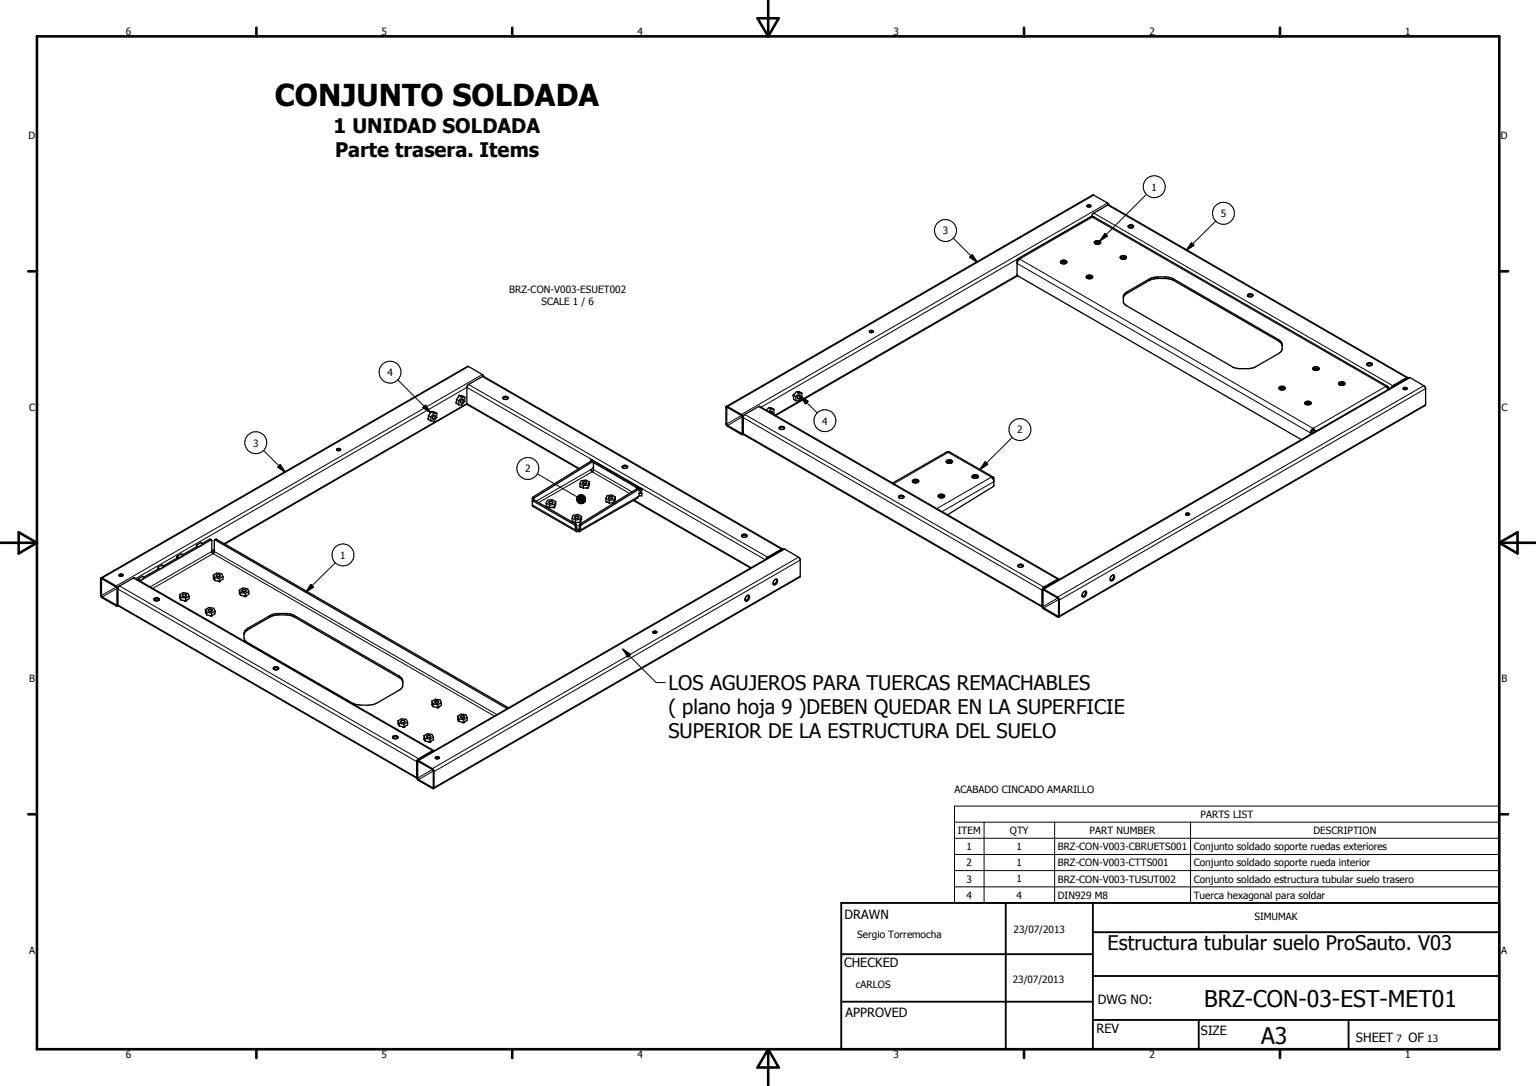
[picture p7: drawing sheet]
<svg xmlns="http://www.w3.org/2000/svg" width="420mm" height="297mm" viewBox="0 0 420 297" stroke-linecap="round" stroke-linejoin="round" font-family="sans-serif">
<g fill="none" stroke="#000" stroke-width=".35">
<path d="M297.4 56.4l.4-.1 .6 .1M297.4 56.2a.5 .5 0 0 1 .6-.2 .5 .5 0 0 1 .3 .5l-.7 .1-.2-.1zM298.7 59.4l.4-1.1 4.2-2.3 81.8 47.3M303.4 56.1l-.4-.6-4.1-2.2-100.2 57.9M278.2 72.1l.3-.8 .4-.4-.1-.1-.4 .1-.2 .3v3.9l.3 .4 77.5 44.8M278.4 75.4l-66.2 38.3M278.4 70.8l19.9-11.4h1l80.2 46.3M290.1 71.9a1.23 1.23 0 0 1 1.6 0M290.2 71.4a.95 .95 0 0 1 1.6 .4 .95 .95 0 0 1-.9 .4 .95 .95 0 0 1-.8-.7zM290.4 72.1a.63 .63 0 0 1 1.1 0M297.2 75.9a1.22 1.22 0 0 1 1.6 0M297.3 75.5a.93 .93 0 0 1 .9-.3 .93 .93 0 0 1 .7 .7 .95 .95 0 0 1-1 .4 .95 .95 0 0 1-.7-.7z"/>
<path d="M297.5 76.1a.69 .69 0 0 1 1.1 0M299.4 66.5a1.11 1.11 0 0 1 1.6 0M299.5 66.1a.96 .96 0 0 1 1.6 .4 .98 .98 0 0 1-1.7-.3zM299.7 66.7a.63 .63 0 0 1 1.1 0M306.5 70.6a1.17 1.17 0 0 1 1.5 0M306.5 70.7l.5 .2 .9-.1M306.5 70.7a.57 .57 0 0 1 .1-.7 .57 .57 0 0 1 .7-.1l.7 .2v.6M306.7 70.8a.66 .66 0 0 1 1.1 0M308 70.7l-.1 .1M308.6 62.1a.88 .88 0 0 1 1.4 0M310 62.1l.1-.1a.81 .81 0 0 0-.8-.5 .81 .81 0 0 0-.7 .5v.1M310 62.1l-.3 .3h-.6l-.5-.3"/>
<path d="M237.8 90.8l.5-.2 .5 .2M237.9 90.8v-.2l.4-.3 .5 .2v.3M237.9 90.8h.9M307.3 81.4l.7-1 6.7-3.8a10.5 10.5 0 0 1 4.9-.4l1.4 .5 28.7 16.6 .8 .6 .2 .8M307.7 80.3l6.7-4a9.6 9.6 0 0 1 5.5-.4l1.1 .4 29.3 17 .4 .9v1.4l-.4 .7-7 4.2-.8 .2a9.4 9.4 0 0 1-4.5 0l-.7-.2-29-16.8-.6-.4-.4-.7v-1.7zM341.2 80.7a.82 .82 0 0 1 1.5 .2l-.4 .3h-.6l-.4-.3zM341.3 80.9l.4-.3h.6l.4 .3M373.9 99.8l.4-.3h.6l.4 .3M374 99.4a.85 .85 0 0 1 1.4 .3 .86 .86 0 0 1-1.5-.1zM117.2 113.7l-.1 1 .7 .4M117.2 113.7l.6 .3M117.8 114v1.1"/>
<path d="M117.9 112.6l-.7 1.1M117.9 112.6l1 .1 .6 .4M117.9 112.6l.8 .4M118.4 113.9l.5-.3a.58 .58 0 0 1 0 .7 .58 .58 0 0 1-.6 .3zM118.7 113l.8 .1M118.7 113l-.9 1M119.5 113.1v1.1l-.8 1-.9-.1M124.9 109.3l-.2 1 .8 .4M124.9 109.3l.6 .3M125.5 109.6v1.1M125.5 108.1l-.6 1.2M125.5 108.1l1 .2 .7 .4"/>
<path d="M125.5 108.1l.8 .5M126.2 109.3l.4-.1a.51 .51 0 0 1 0 .7 .51 .51 0 0 1-.7 .1zM126.3 108.6l.9 .1M126.3 108.6l-.8 1M127.2 108.7v1.1l-.9 1-.8-.1M127.7 110.5l-66.2 38.3M127.7 110.5v-4.7l.2-.4 4.1-2.5 .3 .1 81.8 47.2M127.7 110.5l30.6 17.7M132.4 103l-.5-.6-3.7-2.2h-.4l-100.2 57.9M137.6 109l.4-.3h.6l.4 .3M139 108.9a.92 .92 0 0 1-1.4 .1M139 108.9a.75 .75 0 0 0-.7-.5 .75 .75 0 0 0-.7 .6"/>
<path d="M198.7 111.2l-.1 4.8 .2 .5 4.3 2.4M198.7 111.2l4.1 2.2 .5 .6M198.8 111.5h.2l4 2.3v4.8l-4.1-2.4zM203.3 118.7l-.2 .2M203.3 114v4.7M203.3 118.7l81.8 47.3M203.3 114l.4-.6 4.1-2.2 81.8 47.2M210.2 111.5l-.5 .7M210.2 111.5l.7 .4M210.6 112.8l.6-.2v.5M210.7 111.5l.1 .1M210.7 111.5l.2 .1-.7-.1"/>
<path d="M210.7 111.5l1 .5M210.9 111.9l.8 .1M210.9 111.9l-.6 .7M211.7 112v1.1l-.2 .2M213.2 116.9a.75 .75 0 0 1 .8-.3 .75 .75 0 0 1 .6 .6 .88 .88 0 0 1-1.5-.2zM213.2 117.2a.96 .96 0 0 1 1.4 0M216.9 108.1l.2 1.1 .6 .4M216.9 108.1l.8 .4M217.7 108.5v1.1M217.9 107.1l.6 .1-.1-.1M217.9 107.1l-1 1M217.9 107.1l.6 .4"/>
<path d="M218.4 107.1v.1M218.4 107.1l1 .5M218.4 108.2h.5v.4l-.5 .5a.47 .47 0 0 1-.3-.5 .47 .47 0 0 1 .3-.4zM218.5 107.5l.9 .1M218.5 107.5l-.8 1M219.4 107.6v1l-.9 1.1-.8-.1M349.8 106a.98 .98 0 0 1 1-.4 .98 .98 0 0 1 .8 .7 .98 .98 0 0 1-1 .4 .98 .98 0 0 1-.8-.7zM349.9 106.3a1.18 1.18 0 0 1 1.6 0M350.2 106.6v-.1a.68 .68 0 0 1 1 .1M356.9 110.4l.8-.2 .9 .2M357 110l.5-.2a.9 .9 0 0 1 1.1 .4 .89 .89 0 0 1-.9 .6 .89 .89 0 0 1-.8-.7zM357.3 110.5l-.1 .2"/>
<path d="M357.3 110.5h.1M357.3 110.5l.7-.1 .3 .3M359.1 101a1.22 1.22 0 0 1 1.7 0M359.2 117.6l-.3 .3-.1 .7M359.2 117.2l-.5 .4-.2 1.2M359.2 117.2v.4M359.2 117.6l.4 .6M359.2 117.2l.6 .8M359.3 100.5a.91 .91 0 0 1 1.5 .5 .98 .98 0 0 1-1.7-.3zM359.4 101.2a.63 .63 0 0 1 1.1 0M366.2 105.1a1.23 1.23 0 0 1 1.6 0M366.3 104.6a.89 .89 0 0 1 .9-.3 .89 .89 0 0 1 .7 .7 .95 .95 0 0 1-1 .4 .95 .95 0 0 1-.7-.6z"/>
<path d="M366.5 105.3a.66 .66 0 0 1 1.1 0M379.5 105.7l.3 .3v.5M379.5 105.7h-.5l.7 .9M383.8 106.4l.6 .2 .4-.2M383.8 106.4l.2-.4h.6l.2 .1v.3M383.9 106.4l.3-.2 .6 .2M384.8 103.5h.1M384.8 103.5l-3.9 2.4M385.2 103.4l-.4-.1-3.8 2.2-.4 .5M92.1 123.1l.3-.2 .7 .2M92.1 123.1l.4 .2 .6-.2M92.1 122.9v.2"/>
<path d="M92.1 122.8v.1M92.1 122.8l.9-.1 .1 .4M145.7 137l.5-.2 11.3 6.5 .3 .5v1l.3 .1M145.7 137h-.1M145.7 136.9l11.6 6.7 .1 1.5 .2 .3 .5-.1M145.7 136.9v.1M149.4 137.6v.9l1 .4M149.4 137.6l1 .6M150.1 137.3l.4-.2 .7 .1a.51 .51 0 0 1-.5 .5 .51 .51 0 0 1-.6-.4zM150.4 138.2v.7M151.7 138l-1.3 .2M151.7 138.9h-.4v-.2l-.9 .2"/>
<path d="M151.7 138v.9M152 137.2v.7l-.3 1M152 137.2l-1-.5-1.2 .1-.4 .8M152 137.2l-.3 .8M158.7 132.2v.9l.9 .5M158.7 132.2l.9 .6M159.5 131.9l.6-.2 .4 .3v.2l-.4 .2-.6-.1zM159.6 132.8v.8M160.9 133.5l-1.3 .1M160.9 132.6v.9M160.9 132.6l-1.3 .2M161.2 131.9v.7l-.3 .9"/>
<path d="M161.2 131.9l-.9-.6-1.3 .2-.3 .7M161.2 131.9l-.3 .7M161.6 125.7l.4 .2-.4 .3zM162 125.9v.2M162.3 126.2v2.4l-.3 .4-.4-.6 .7-.5M162.3 126.2l-16.2 10-.1 .6M162.3 126.2l-.6-.1-16.1 10.1 .1 2.3 11.9 6.8M162.4 126.7l.4-.3 11.4 6.6 .3 .6M162.4 126.7l11.6 6.6 .1 .5M162.4 126.7h-.1M165.7 136.3v.9l1 .4M165.7 136.3l1 .6"/>
<path d="M166.5 136l.5-.2 .6 .3-.1 .3h-.7l-.4-.2zM166.7 136.9v.7M168 137.6h-.4v-.1l-.9 .1M168 136.7v.9M168 136.7l-1.3 .2M168.3 135.9v.8l-.3 .9M168.3 135.9l-.9-.5-1.3 .2-.4 .7M168.3 135.9l-.3 .8M170.2 127.8a1.02 1.02 0 0 1 1.5 0M170.2 127.6a.97 .97 0 0 1 1.5 0 .78 .78 0 0 1-.8 .5 .78 .78 0 0 1-.7-.5zM173.3 136.9l32 18.5M174.8 135.6l-.5 .7-15.7 9"/>
<path d="M174.8 135h.7M174.8 135v.6M175 133.7l-16 9.9-.2 .3-.1 1.3-.2 .2-.4-.1M175 133.6l-.4-.1-15.9 9.8-.3 .3v1.2l-.3 .1M175.2 134.3v.4M175.2 134.7l.3 .3M175.2 134.7l-.4 .3M175.5 135v.6h-.7M175.5 133.7v.6h-.7v-.5M175.5 133.7l-.7 .1M175.5 133.7l-.3-.2-.4 .3M245.8 135.8a.78 .78 0 0 1 .8-.4 .78 .78 0 0 1 .6 .7 .9 .9 0 0 1-1.4-.2z"/>
<path d="M245.8 136l.4-.2h.6l.4 .2M249.6 131.4a.97 .97 0 0 1 1.7 .3 .97 .97 0 0 1-1.7-.3zM249.6 131.8a1.11 1.11 0 0 1 1.6 0M249.9 132a.63 .63 0 0 1 1.1 0M256.7 135.9a1.22 1.22 0 0 1 1.6 0M256.9 135.3a.93 .93 0 0 1 1.4 .5 .95 .95 0 0 1-.9 .4 .95 .95 0 0 1-.7-.6zM257 136.1a.67 .67 0 0 1 1.1 0M258.9 126.4a1.23 1.23 0 0 1 1.6 0M258.9 126a1.01 1.01 0 0 1 1.7 .4 .9 .9 0 0 1-1 .5 .9 .9 0 0 1-.7-.8zM259.2 126.7a.63 .63 0 0 1 1.1 0M266 130.6a1.06 1.06 0 0 1 1.5 0M266 130.1a.96 .96 0 0 1 1.6 .4 .94 .94 0 0 1-.9 .4 .94 .94 0 0 1-.8-.7z"/>
<path d="M266.2 130.7a.63 .63 0 0 1 1.1 0M271.6 130.5l-11.9-6.9h-.7l-14.8 8.5M271.9 131.6l-.7-1.1 .4-.1 .3 .4v2l-.3 .3-12.4 7.7M27.6 158.1l.3-.1 4.1 2.5 .2 .5v4.7h-.4l-4.2-2.5zM27.8 158.4h.2l3.9 2.3v4.8l-3.9-2.2-.2-.3zM32.6 157.5l.4-.2 .6 .2M32.6 157.2l.4-.2 .6 .1a.49 .49 0 0 1-.5 .6 .49 .49 0 0 1-.5-.5zM37.9 158.2v.5M37.9 158.2l1.2-.6 .3 .6-1.2 .6M37.9 158.2l.3 .6M37.9 158.7l.3 .1M43.2 155.2l1.2-.7 .3 .6-1.2 .7"/>
<path d="M43.2 155.2l.3 .6M43.2 155.2v.4l.3 .2M43.3 155.6l-4 2.3M48.5 152.1l1.2-.6 .3 .5-1.2 .7M48.5 152.1l.3 .6M48.5 152.1v.4l.3 .2M48.5 152.6l-3.9 2.3M53.8 149.1l1.2-.7 .3 .6-1.2 .6M53.8 149.1l.3 .5M53.8 149.1v.4l.3 .1M53.9 149.5l-4 2.3M57.9 147.7v3.3l.4 .4 .3-.4 .1-3.3"/>
<path d="M57.9 147.7l-19.6 11.2M57.9 147.7l-.5-.3-2.2 1.3M58.4 157.3v.9l.3 .6M58.4 157.3l.9-.6 1.4 .2 .3 .8M58.4 157.3l.3 .7M58.6 150.4l-.7 .4M58.7 147.7l.5-.2 79.9 46.1M58.7 147.7l80 46.1M58.7 158.8l1.3 .3M58.7 158v.8M58.7 158l1.3 .2M59.2 157.4a.55 .55 0 0 1 .6-.2 .55 .55 0 0 1 .4 .4l-.8 .2z"/>
<path d="M60 158.2v.9M61 157.7v.7l-1 .7M61 157.7l-1 .5M156.5 141.7v.9l.9 .4M156.5 141.7l.9 .5M157.3 141.3l.5-.2 .5 .4-.2 .3h-.6l-.3-.3zM157.4 142.2v.8M158.1 144.9v.4M158.7 142.9l-1.3 .1M158.7 142v.9M158.7 142l-1.3 .2M159.1 141.3v.7l-.4 .9"/>
<path d="M159.1 141.3l-1-.6-1.3 .2-.3 .8M159.1 141.3l-.4 .7M202.8 146.4a.86 .86 0 0 1 1.5 .2 .83 .83 0 0 1-.8 .4 .83 .83 0 0 1-.7-.6zM202.9 146.7a.96 .96 0 0 1 1.4 0M211.7 158.7l.8-.3a.95 .95 0 0 1 0 1.1 .95 .95 0 0 1-1 .4l-.1-.3zM212.4 158.4a1.1 1.1 0 0 1-.9 1.5M213.9 150.5l-4.1 2.3M214.1 150.2l.1 .1M214.1 150.2h-.4l-3.7 2.2-.5 .6M278.5 154.6a.98 .98 0 0 1 1.4 .1 .76 .76 0 0 1-.7 .5 .76 .76 0 0 1-.7-.6zM278.5 154.9l.3-.3h.7l.4 .3M289.5 158.7l-4.1 2.3"/>
<path d="M289.6 158.4h-.3l-3.8 2.2-.4 .7M289.6 158.4l.1 .1M304.6 157.3a1.13 1.13 0 0 1-.9 1.4M304.6 157.3a.92 .92 0 0 1 .2 1 .92 .92 0 0 1-1 .5l-.1-.1M304.6 157.3a1.13 1.13 0 0 0-.9 1.4M324.3 140.5l.6-.2 .5 .4-.7 .2-.4-.1zM324.3 140.8l.5-.2 .5 .2M32.2 161.1l.5-.8 3.9-2.3 .2 .1 81.8 47.2M32.2 165.4v.2M32.2 165.6l81.9 47.3M32.3 165.7h-.2M42.1 164.1a1.01 1.01 0 0 1 1.4 0"/>
<path d="M42.2 163.7a.92 .92 0 0 1 1.4 .3 .82 .82 0 0 1-.8 .4 .82 .82 0 0 1-.7-.5zM49.1 162.6l.1 1.1M49.1 162.6l1-.5 1.3 .2 .3 .7M49.1 162.6l.4 .8M49.2 163.7l.3 .4M49.3 163.6l-.1 .1M49.5 164.1l1.3 .4M49.5 163.4v.7M49.5 163.4l1.3 .2M49.9 162.7a.61 .61 0 0 1 .6-.2 .61 .61 0 0 1 .5 .5 .63 .63 0 0 1-1.1-.3zM50.8 163.6v.9M51.7 163v.7l-.9 .8"/>
<path d="M51.7 163l-.9 .6M56.2 166.7l.1 1.1M56.2 166.7l1-.5 1.3 .2 .3 .7M56.2 166.7l.3 .8M56.3 167.8v-.2l.2 .6M56.3 167.7v.1M56.5 168.2l1.4 .3M56.5 167.5v.7M56.5 167.5l1.4 .2M57 166.8a.67 .67 0 0 1 1.1 .2l-.5 .3-.6-.3zM57.9 167.7v.8M58.8 167.1v.8l-.9 .6"/>
<path d="M58.8 167.1l-.9 .6M65.5 161.4v.9l.3 .6M65.5 161.4l.9-.6 1.3 .2 .4 .8M65.5 161.4l.3 .7M65.8 162.9l1.3 .3M65.8 162.1v.8M65.8 162.1l1.3 .2M66.3 161.4l.5-.2 .5 .2a.51 .51 0 0 1-.5 .5 .51 .51 0 0 1-.6-.4zM66.7 173.7l.3-.8 .7-.6 6.8-3.9 1.7-.2h2l1.6 .2 29.4 16.9 .6 .4 .4 1M67 172.5l.7-.6 6.8-3.8 1.3-.3h2.8l1.6 .4 29 16.7 .6 .4 .3 .8v1.8l-.6 .7-7.1 4-1.7 .3-3.6-.3-29.4-16.8-.7-.7-.2-.5-.1-1.3zM67.1 162.3v.9M68.1 161.8v.7l-1 .7"/>
<path d="M68.1 161.8l-1 .5M178.6 173l.4-.2 .6 .2M178.6 172.8l.8-.2 .3 .2v.2a.59 .59 0 0 1-.6 .3 .59 .59 0 0 1-.5-.5zM204.7 162.8a1.07 1.07 0 0 1-.8 1.5M204.7 162.8a1.19 1.19 0 0 0-.8 1.5M204.7 162.8a.86 .86 0 0 1 .1 1.1 .86 .86 0 0 1-.9 .4M285.1 161.3l.1 4.9 4.1 2.6h.3M285.2 161.1l100.1-57.8h.4l4.1 2.5 .2 .5-.1 4.6-100.3 57.9M285.2 161.1l-.1 .2M285.2 161.1h.2l4.2 2.6v5.1M285.3 161.5l.2-.1 4 2.3v4.8l-4.1-2.3zM296.9 161.7a1.11 1.11 0 0 1-.8 1.5"/>
<path d="M296.9 161.7a.9 .9 0 0 1 .1 1.1 .9 .9 0 0 1-.9 .4M296.9 161.7a1.15 1.15 0 0 0-.8 1.5M74.7 182.9a1 1 0 0 1 1.5 0M74.9 182.5a.76 .76 0 0 1 1.3 .4 .87 .87 0 0 1-1.5-.1zM108.9 197.1v.9l.4 .6M108.9 197.1l.9-.5 1.4 .2 .3 .7M108.9 197.1l.4 .8M109.3 198.6l1.2 .4M109.3 197.9v.7M109.3 197.9l1.2 .2M109.8 197.1h.8a.49 .49 0 0 1-.4 .6 .49 .49 0 0 1-.5-.5zM110.5 198.1v.9"/>
<path d="M111.5 197.5v.8l-1 .7M111.5 197.5l-1 .6M118.1 191.8l.1 1.1M118.1 191.8l1-.5 1.3 .1 .3 .8M118.1 191.8l.4 .7M118.2 192.9v-.2l.3 .6M118.3 192.8l-.1 .1M118.5 193.3l1.3 .3M118.5 192.5v.8M118.5 192.5l1.3 .2M119 191.8h.9a.51 .51 0 0 1-.4 .5 .51 .51 0 0 1-.6-.4zM119.8 192.7v.9"/>
<path d="M120.7 192.2v.7l-.9 .7M120.7 192.2l-.9 .5M125.2 195.9l.1 1M125.2 195.9l.9-.6 1.4 .2 .3 .8M125.2 195.9l.3 .7M125.3 196.9l.2 .5M125.3 196.9h.1M125.5 197.4l1.4 .3M125.5 196.6v.8M125.5 196.6l1.4 .2M126 196a.65 .65 0 0 1 1.1 .1 .61 .61 0 0 1-.6 .3 .61 .61 0 0 1-.5-.4zM126.9 196.8v.9"/>
<path d="M127.8 196.3v.7l-.9 .7M127.8 196.3l-.9 .5M107.4 201.8a.93 .93 0 0 1 1.4 0M107.6 201.3a.84 .84 0 0 1 1.3 .5l-.5 .3h-.5l-.5-.3zM114 208.3v4.3l.2 .5 4.4 2.6M114 208.2v.1M114.1 208.1l.4-.1 4.1 2.6v5.1M114.2 208l100.1-57.8 4.5 2.5v5.2l-100.2 57.8M114.2 208.4l.3-.1 3.9 2.4v4.7l-4-2.3zM114.3 208.3h.1M116 201.2v1.1M116 201.2l.9-.5 1.3 .2 .4 .7"/>
<path d="M116 201.2l.3 .8M116 202.3v-.2l.3 .6M116.1 202.2l-.1 .1M116.3 202.7l1.3 .4M116.3 202v.7M116.3 202l1.3 .2M116.8 201.2l.7-.1 .3 .2a.49 .49 0 0 1-.5 .4 .49 .49 0 0 1-.5-.5zM117.6 202.2v.9M118.4 205.6l-4 2.3M118.6 201.6v.8l-.8 .3-.2 .4M118.6 201.6l-1 .6M118.6 205.3l-4.2 2.3-.4 .7"/>
<path d="M118.6 205.3l.1 .1M119.1 207.4l.4-.2 .6 .2M119.1 207.1l.4-.2 .7 .4a.65 .65 0 0 1-1.1 0z"/>
</g>
<g fill="none" stroke="#000" stroke-width=".27">
<path d="M299.1 59.3l-.4-.2-90.5 52.3M299.2 58.3l81.8 47.2M299.2 53.4l-100.2 57.8M303 56.1l81.8 47.2M303 55.5l-100.2 57.9M313.6 53.2l-12.8 12.8M260.8 65.2l6.6 6.6M265.9 69.6l1.5 2.2-2.2-1.4zM278.2 72.1l80.3 46.3 .3-.2M278.2 71.2l.2 .2M278.3 75.2l-66.3 38.3M278.9 70.9l19.9-11.5 80.2 46.3-19.8 11.5z"/>
<path d="M302.2 63.8l.7 .8-2.1 1.4zM308.3 79.8v.5M314.4 76.3v.4M316.7 75.7v.5M318.7 75.7v.5M321 76.3v.4M325.9 66.4l.7 .7-2.1 1.4zM332.6 60.5l-8.1 8M349.7 92.9v.4M108.8 103.9l9 9M115.7 111.5l.7-.7 1.4 2.1zM116.4 110.8l1.4 2.1-2.1-1.4z"/>
<path d="M128.2 100.2l-100.2 57.9M128.2 105.2l81.8 47.2M131.9 102.4l-100.1 57.9M131.9 103l81.8 47.2M199 111.5l-.2 .1M202.8 113.7l-4 2.3M203 114l-4 2.4M203 118.4l-.2 .1M203.3 118.5l81.8 47.3M203.3 114.2l81.8 47.2M203.7 113.4l81.8 47.2M207.5 111.2l81.8 47.2"/>
<path d="M218.9 108.4l2.2 1.4-.8 .7zM218.9 108.4l4.7 4.5M276.9 119.6l-8.8 8.8M379.7 105.8l.6 .4M379.8 106.1l-.3 .2M381 105.7v.1M384.8 103.6h.1M385.7 103.3l-100.2 57.9M389.5 105.5l-100.2 57.8M390 110.7l-100.2 57.8M390 106.3l-100.2 57.8M72.1 123.2l6 6"/>
<path d="M76.7 127l1.4 2.2-2.1-1.4zM145.6 136.3l.4 .2M145.8 135.9l.4 .2M146.2 136.8l-.4 .2M147 129.6l10.9 6.3M157.7 136.6l2.4 .6-2.3-.4zM157.8 136.3l2.3 .9-2.4-.6zM157.8 136.8l2.3 .4-2.3-.1zM157.8 136l2.3 1.2-2.3-.9zM157.8 137.1l2.3 .1-2.1 .1zM157.8 137.2h2.3M157.9 135.8l.2-.2 2 1.6z"/>
<path d="M157.9 135.8l2.2 1.4-2.3-1.2zM158 137.3l2.1-.1-1.9 .3zM158.1 135.6l.3-.2 1.7 1.8zM158.2 137.5l1.9-.3-1.7 .5zM158.4 135.4l.2-.1 1.5 1.9zM158.4 137.7l1.7-.5-1.4 .6zM158.4 128.1l-30.7-17.7-66.4 38.3M158.6 135.3h.3l1.2 1.9zM158.7 137.8l1.4-.6-1.2 .6zM158.9 135.3h.3l.9 1.9zM158.9 137.8l1.2-.6zM159.2 135.3l.2 .1 .7 1.8z"/>
<path d="M159.2 137.8l.9-.6zM159.4 135.4l.2 .1 .5 1.7zM159.5 137.7l.6-.5zM159.6 135.5l.2 .2 .3 1.5zM159.7 137.5l.4-.3zM159.8 135.7l.2 .2 .1 1.3zM160 135.9l.1 1.3zM160.1 137.2l-.2 .2zM160.1 136.1v1.1zM160.2 136.7l-.1 .5zM160.2 136.4l-.1 .8zM161.6 125.7l.4 .2-.4 .3z"/>
<path d="M161.6 128.4l-14.9 8.7M161.7 126.1l.4 .2M162.3 128.4l10.6 6.1M162.9 126.5l-.3 .2M172.2 135l-10.2-6-14.6 8.5M173.5 136.8l32 18.5M174.2 133l-.3 .2M174.5 133.4l-.4 .2M174.5 135.8l-15.7 9.1-.4-.2-.3 .2-.3-.2-.4 .2-11.8-6.8M174.6 133.5l.4 .2M174.8 135l.4-.3 .3 .3zM174.8 133.8l.4-.3 .3 .2z"/>
<path d="M244.5 132.3l14.9-8.6 11.8 6.8-14.9 8.6M269.5 126.3l.7 .7-2.1 1.4zM271.9 130.9l-.3 .2M271.9 131.7l-14.2 8.3M28 158.4l-.2 .1M36.5 158.1l81.8 47.2M37.9 158.2l.3 .6-.3-.1zM37.9 158.7l.4 .2M43.2 155.2l.3 .6-.3-.2zM48.5 152.1l.3 .6-.3-.2zM53.8 149.1l.3 .5-.3-.1zM57.4 147.5l.3 .2"/>
<path d="M57.9 150.8l-16.8 9.7M58.6 150.2l-.7 .4M58.6 150.8l77.3 44.7M59.2 147.5l-.3 .2M85 159.9l.8 .7-2.2 1.4zM91.7 153.9l-8.1 8.1M157.5 143.3l-.4 .3M157.8 143.8l-.4 .1M158.4 143.8l.4 .1M158.7 143.3l.3 .3M209.3 153.1l-81.6-47.1-90.5 52.2M210 152.7h.1"/>
<path d="M213.7 150.5h.1M214.7 150.2l-100.2 57.8M218.4 152.4l-100.1 57.8M218.9 153.2l-100.2 57.8M218.9 157.6l-100.2 57.8M289.3 158.7h.1M31.8 160.6l-4 2.3M32 161l-4 2.3M32 165.3l-.2 .1M32.2 161.1l81.8 47.2M32.2 165.4l81.8 47.2M32.7 160.3l81.8 47.2"/>
<path d="M41.8 161l16.5-9.6 76.9 44.4M67.7 171.9v.4M73.9 168.4v.4M76.2 167.8v.4M78.2 167.8v.4M80.5 168.4v.4M170.3 177.5l2.2 1.5-.7 .7zM170.3 177.5l9.2 9.2h2.5M285.5 160.9h.1M285.5 161.4l-.2 .1M289.3 163.6l-4 2.3M289.5 168.4l-.2 .1"/>
<path d="M289.5 164l-4 2.3M109.2 184.9v.4M139 193.5l-.4 .3M114.5 207.8h.1M114.5 208.3l-.3 .1M118.3 205.6h.1M118.3 210.5l-4.1 2.3M118.5 215.3l-.2 .1M118.5 210.9l-4 2.3M261.1 220.5h149v26.5h-149zM261.1 224.9h149M261.1 229.3h149"/>
<path d="M261.1 233.7h149M261.1 238.1h149M269.2 224.9v22.1M288.5 224.9v22.1M325.7 224.9v22.1M261.1 242.6h149"/>
<circle cx="315.7" cy="51.1" r="3"/>
<circle cx="334.7" cy="58.3" r="3"/>
<circle cx="258.6" cy="63.1" r="3"/>
<circle cx="106.7" cy="101.8" r="3"/>
<circle cx="225.7" cy="115" r="3"/>
<circle cx="279" cy="117.5" r="3"/>
<circle cx="70" cy="121.1" r="3"/>
<circle cx="144.4" cy="128.1" r="3"/>
<circle cx="93.8" cy="151.8" r="3"/>
</g>
<g fill="#000">
<path d="M265.9 69.6l1.5 2.2-2.2-1.4zM302.2 63.8l.7 .8-2.1 1.4zM325.9 66.4l.7 .7-2.1 1.4zM116.4 110.8l1.4 2.1-2.1-1.4zM218.9 108.4l2.2 1.4-.8 .7zM76.7 127l1.4 2.2-2.1-1.4zM160.2 136.7l-.1 .5zM160.2 136.4l-.1 .8zM160.1 136.1v1.1zM160 135.9l.1 1.3zM159.8 135.7l.2 .2 .1 1.3zM159.6 135.5l.2 .2 .3 1.5z"/>
<path d="M159.4 135.4l.2 .1 .5 1.7zM159.2 135.3l.2 .1 .7 1.8zM158.9 135.3h.3l.9 1.9zM158.6 135.3h.3l1.2 1.9zM158.4 135.4l.2-.1 1.5 1.9zM158.1 135.6l.3-.2 1.7 1.8zM157.9 135.8l.2-.2 2 1.6zM157.9 135.8l2.2 1.4-2.3-1.2zM157.8 136l2.3 1.2-2.3-.9zM157.8 136.3l2.3 .9-2.4-.6zM157.7 136.6l2.4 .6-2.3-.4zM158.2 137.5l1.9-.3-1.7 .5z"/>
<path d="M158.4 137.7l1.7-.5-1.4 .6zM158.7 137.8l1.4-.6-1.2 .6zM158.9 137.8l1.2-.6zM159.2 137.8l.9-.6zM159.5 137.7l.6-.5zM159.7 137.5l.4-.3zM160.1 137.2l-.2 .2zM161.6 125.7l.4 .2-.4 .3zM174.8 135l.4-.3 .3 .3zM174.8 133.8l.4-.3 .3 .2zM269.5 126.3l.7 .7-2.1 1.4zM37.9 158.2l.3 .6-.3-.1z"/>
<path d="M43.2 155.2l.3 .6-.3-.2zM48.5 152.1l.3 .6-.3-.2zM53.8 149.1l.3 .5-.3-.1zM85 159.9l.8 .7-2.2 1.4zM170.3 177.5l2.2 1.5-.7 .7z"/>
</g>
<g fill="none" stroke="#000" stroke-width=".71">
<path d="M10.1 9.9h400v277.1h-400zM70.1 7.6v2.3M140.1 7.6v2.3M207.2 5h5.8l-2.9 4.9zM210.1 0v9.9M280.1 7.6v2.3M350.1 7.6v2.3M7.7 74.2h2.4M410.1 74.2h2.4M.1 148.5h10M5.1 145.6l5 2.9-5 2.9zM410.1 148.5h10"/>
<path d="M410.1 148.5l5-2.9v5.8zM7.7 222.7h2.4M410.1 222.7h2.4M70.1 287v2.4M140.1 287v2.4M210.1 287v10M210.1 287l2.9 5h-5.8zM280.1 287v2.4M350.1 287v2.4"/>
</g>
<path d="M230.1 247h180v40h-180zM275.1 247v40M298.9 255h111.2M298.9 247v40M230.1 274h68.8M230.1 261h68.8M298.9 279h111.2M298.9 267h111.2M327.9 279v8M368.9 279v8" fill="none" stroke="#000" stroke-width=".51"/>
<path d="M157.8 137h2.3M158 137.3h2.1" fill="none" stroke="#000" stroke-width=".34"/>
<text font-size="8.2" x="75.2" y="28.9">CONJUNTO SOLDADA</text>
<g font-size="6.3">
<text x="329.4" y="275.4">BRZ-CON-03-EST-MET01</text>
<text x="345" y="285.6">A3</text>
</g>
<g font-size="5.5">
<text x="91.3" y="36.3">1 UNIDAD SOLDADA</text>
<text x="91.6" y="42.9">Parte trasera. Items</text>
<text x="182.8" y="188.7">LOS AGUJEROS PARA TUERCAS REMACHABLES</text>
<text x="182.8" y="195.3">( plano hoja 9 )DEBEN QUEDAR EN LA SUPERFICIE</text>
<text x="182.8" y="201.8">SUPERIOR DE LA ESTRUCTURA DEL SUELO</text>
<text x="303" y="259.8">Estructura tubular suelo ProSauto. V03</text>
</g>
<g font-size="3.5">
<text x="231" y="251.5">DRAWN</text>
<text x="230.9" y="264.6">CHECKED</text>
<text x="300.3" y="274.5">DWG NO:</text>
<text x="231.3" y="278.3">APPROVED</text>
<text x="299.9" y="282.6">REV</text>
<text x="328.5" y="283.1">SIZE</text>
<text x="370.9" y="285.1">SHEET</text>
<text x="385.3" y="285.1">OF</text>
</g>
<g font-size="2.7">
<text x="34.4" y="9.6">6</text>
<text x="104.4" y="9.6">5</text>
<text x="174.4" y="9.6">4</text>
<text x="244.4" y="9.6">3</text>
<text x="314.4" y="9.6">2</text>
<text x="384.4" y="9.6">1</text>
<text x="7.8" y="38.1">D</text>
<text x="410.6" y="38.1">D</text>
<text x="315" y="52.1">1</text>
<text x="333.9" y="59.4">5</text>
<text x="257.9" y="64.1">3</text>
<text x="139.3" y="80.1">BRZ-CON-V003-ESUET002</text>
<text x="148.1" y="83.4">SCALE 1 / 6</text>
<text x="106" y="102.8">4</text>
<text x="7.9" y="112.4">C</text>
<text x="410.7" y="112.4">C</text>
<text x="224.9" y="116.1">4</text>
<text x="278.2" y="118.5">2</text>
<text x="69.2" y="122.1">3</text>
<text x="143.7" y="129.2">2</text>
<text x="93.1" y="152.8">1</text>
<text x="7.9" y="186.6">B</text>
<text x="410.7" y="186.6">B</text>
<text x="261.1" y="216.9">ACABADO CINCADO AMARILLO</text>
<text x="328.4" y="223.7">PARTS LIST</text>
<text x="262" y="228.1">ITEM</text>
<text x="264.4" y="232.5">1</text>
<text x="276.3" y="228.1">QTY</text>
<text x="278.1" y="232.5">1</text>
<text x="289.4" y="232.5">BRZ-CON-V003-CBRUETS001</text>
<text x="298.1" y="228.1">PART NUMBER</text>
<text x="326.5" y="232.5">Conjunto soldado soporte ruedas exteriores</text>
<text x="359.3" y="228.1">DESCRIPTION</text>
<text x="264.4" y="237">2</text>
<text x="278.1" y="236.9">1</text>
<text x="289.4" y="237">BRZ-CON-V003-CTTS001</text>
<text x="326.5" y="237">Conjunto soldado soporte rueda interior</text>
<text x="264.4" y="241.4">3</text>
<text x="264.4" y="245.8">4</text>
<text x="278.1" y="241.3">1</text>
<text x="278.1" y="245.8">4</text>
<text x="289.4" y="241.4">BRZ-CON-V003-TUSUT002</text>
<text x="289.4" y="245.8">DIN929 M8</text>
<text x="326.5" y="241.4">Conjunto soldado estructura tubular suelo trasero</text>
<text x="326.5" y="245.8">Tuerca hexagonal para soldar</text>
<text x="343.1" y="251.8">SIMUMAK</text>
<text x="234.5" y="256.6">Sergio Torremocha</text>
<text x="277.2" y="255.3">23/07/2013</text>
<text x="7.9" y="260.9">A</text>
<text x="410.7" y="260.9">A</text>
<text x="277" y="268.7">23/07/2013</text>
<text x="234.1" y="270.3">cARLOS</text>
<text x="382" y="285.1">7</text>
<text x="390.4" y="285.1">13</text>
<text x="34.4" y="289.4">6</text>
<text x="104.4" y="289.4">5</text>
<text x="174.4" y="289.4">4</text>
<text x="244.4" y="289.4">3</text>
<text x="314.4" y="289.4">2</text>
<text x="384.4" y="289.4">1</text>
</g>
</svg>
